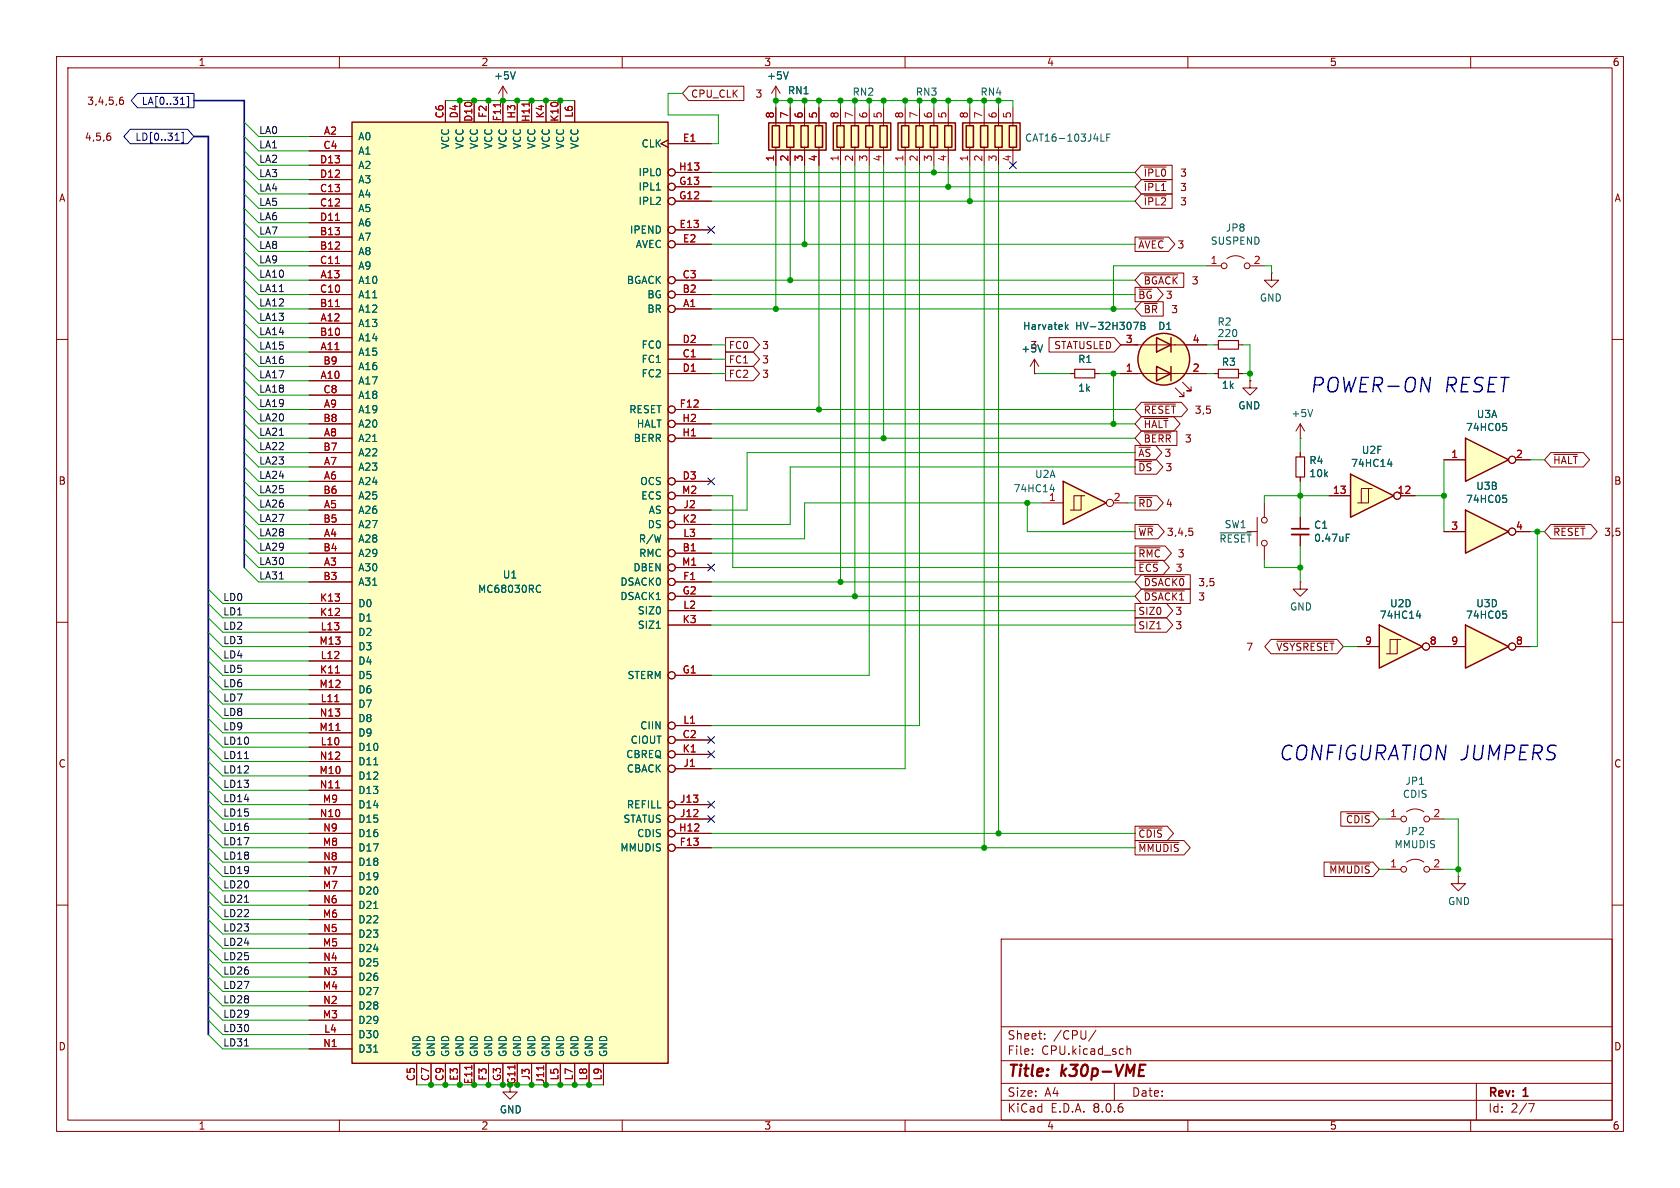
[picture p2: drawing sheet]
<svg xmlns="http://www.w3.org/2000/svg" width="297mm" height="210mm" viewBox="0 0 297 210" stroke-linecap="round" stroke-linejoin="round" font-family="sans-serif">
<g fill="none" stroke="#840000" stroke-width=".18">
<path d="M10 10h277v190h-277zM12 12h273v186h-273zM60 10v2M110 10v2M160 10v2M210 10v2M260 10v2M10 60h2M285 60h2M10 110h2M285 110h2M10 160h2"/>
<path d="M285 160h2M177 166h108v32h-108zM60 198v2M110 198v2M160 198v2M177 194.5h108M177 191.5h108M177 187.5h108M177 181.5h108M182.5 186.3v.1M182.5 185.5v.1M184.7 183.6v.1"/>
<path d="M184.7 182.8v.1M193.7 182.1l-1.2 2M197 191.5v3M199.2 184.9v1.5M199.2 185.5l.3-.1 .3 .1 .1 .9M210 198v2M260 198v2M261 191.5v6.5M270.2 195.1h1l-.6 1.5"/>
</g>
<path d="M201.3 190.2h1M201.6 188.2h.9" fill="none" stroke="#840000" stroke-width=".4"/>
<path d="M259.1 110.5l7.6 3.8-7.6 3.8z" fill="#ffffc2"/>
<path d="M259.1 110.5l7.6 3.8-7.6 3.8z" fill="none" stroke="#840000" stroke-width=".25"/>
<g fill="none" stroke="#840000" stroke-width=".18">
<path d="M255.3 114.3h3.8M268 114.3h2.5"/>
<circle cx="267.3" cy="114.3" r=".63"/>
</g>
<path d="M265.7 108h.6M265.8 108.5h.3l.3 .2-.1 .5-.5 .1" fill="none" stroke="#006464" stroke-width=".18"/>
<path d="M259.1 77.5l7.6 3.8-7.6 3.8z" fill="#ffffc2"/>
<g fill="none" stroke="#840000" stroke-width=".25">
<path d="M204.5 59.7l2.5 1.3-2.5 1.2zM207 59.7v2.5M204.5 64.8l2.5 1.2-2.5 1.3zM207 64.8v2.5M259.1 77.5l7.6 3.8-7.6 3.8z"/>
<circle cx="205.7" cy="63.5" r="4.6"/>
</g>
<g fill="none" stroke="#840000" stroke-width=".18">
<path d="M189.2 66h.8M193.5 66h.8M198.1 66h15.3M198.1 61h15.3M207.8 68.6l1.5 1.5h-.8h.8v-.8M209 67.6l1.6 1.5h-.8h.8v-.8M229.9 77.5h.1M229.9 74.9l-.8 1.3M229.9 74.9v2.6M229.9 74.9l.7 1.3M229.9 80v.8M229.9 84.3v.8"/>
<path d="M255.3 81.3h3.8M268 81.3h2.5M257.8 154.9v1.3h1.3l-1.3 1.3-1.3-1.3h1.3M257.8 154.9h.1"/>
<circle cx="267.3" cy="81.3" r=".63"/>
</g>
<path d="M188.5 57.8l.3 .4M188.8 57.4l-.4 .5M200.4 57h.8l-.5 1.2M201.7 57h.4l.3 .2-.3 .4 .3 .1v.3l-.2 .2h-.5zM201.7 57.6h.4M232.1 72.4l-.5 1.3M265.7 74.8h.6M265.8 75.3h.3l.3 .3-.1 .4-.5 .1" fill="none" stroke="#006464" stroke-width=".18"/>
<path d="M190 65.3h3.5v1.5h-3.5zM229.1 80.8h1.5v3.5h-1.5z" fill="none" stroke="#840000" stroke-width=".2"/>
<circle cx="205.7" cy="63.5" r="4.6" fill="#ffffc2" stroke="#ffffc2" stroke-width=".18"/>
<path d="M259.1 90.2l7.6 3.8-7.6 3.8z" fill="#ffffc2"/>
<path d="M259.1 90.2l7.6 3.8-7.6 3.8z" fill="none" stroke="#840000" stroke-width=".25"/>
<g fill="none" stroke="#840000" stroke-width=".18">
<path d="M255.3 94h3.8M268 94h2.5"/>
<circle cx="267.3" cy="94" r=".63"/>
</g>
<path d="M265.7 87.5h.6M265.8 88h.3l.3 .3-.1 .4-.5 .1" fill="none" stroke="#006464" stroke-width=".18"/>
<path d="M243.8 110.5l7.7 3.8-7.7 3.8z" fill="#ffffc2"/>
<path d="M243.8 110.5l7.7 3.8-7.7 3.8z" fill="none" stroke="#840000" stroke-width=".25"/>
<g fill="none" stroke="#840000" stroke-width=".18">
<path d="M213.4 47h2.5M216.9 45.7a2.54 2.54 0 0 1 3.1 0M221 47h2.5M240 114.3h3.8M247 113h-1.3v2.6M247.6 113h-.6v2.6h-1.9M252.7 114.3h2.6"/>
<circle cx="216.4" cy="47" r=".51"/>
<circle cx="220.5" cy="47" r=".51"/>
<circle cx="252.1" cy="114.3" r=".63"/>
</g>
<path d="M250.4 108.9h.8M251 108.4v.9" fill="none" stroke="#006464" stroke-width=".18"/>
<path d="M170.2 21.7h10.1v4.8h-10.1z" fill="#ffffc2"/>
<path d="M170.2 21.7h10.1v4.8h-10.1zM170.8 22.2h1.3v3.8h-1.3zM173.4 22.2h1.2v3.8h-1.2zM175.9 22.2h1.3v3.8h-1.3zM178.4 22.2h1.3v3.8h-1.3z" fill="none" stroke="#840000" stroke-width=".25"/>
<path d="M171.4 19.1v3.1M174 19.1v3.1M176.5 19.1v3.1M179.1 19.1v3.1M171.4 26v3.2M174 26v3.2M176.5 26v3.2M179.1 26v3.2" fill="none" stroke="#840000" stroke-width=".18"/>
<path d="M194.6 25h.6M195.7 24.3h.4M196.3 23.7h-.6v1.3" fill="none" stroke="#006464" stroke-width=".18"/>
<path d="M158.7 21.7h10.2v4.8h-10.2z" fill="#ffffc2"/>
<path d="M158.7 21.7h10.2v4.8h-10.2zM159.4 22.2h1.3v3.8h-1.3zM161.9 22.2h1.3v3.8h-1.3zM164.5 22.2h1.2v3.8h-1.2zM167 22.2h1.3v3.8h-1.3z" fill="none" stroke="#840000" stroke-width=".25"/>
<path d="M160 19.1v3.1M162.6 19.1v3.1M165.1 19.1v3.1M167.6 19.1v3.1M160 26v3.2M162.6 26v3.2M165.1 26v3.2M167.6 26v3.2" fill="none" stroke="#840000" stroke-width=".18"/>
<path d="M147.3 21.7h10.2v4.8h-10.2z" fill="#ffffc2"/>
<path d="M147.3 21.7h10.2v4.8h-10.2zM148 22.2h1.2v3.8h-1.2zM150.5 22.2h1.3v3.8h-1.3zM153 22.2h1.3v3.8h-1.3zM155.6 22.2h1.2v3.8h-1.2z" fill="none" stroke="#840000" stroke-width=".25"/>
<path d="M148.6 19.1v3.1M151.1 19.1v3.1M153.7 19.1v3.1M156.2 19.1v3.1M148.6 26v3.2M151.1 26v3.2M153.7 26v3.2M156.2 26v3.2" fill="none" stroke="#840000" stroke-width=".18"/>
<path d="M135.9 21.7h10.1v4.8h-10.1z" fill="#ffffc2"/>
<path d="M135.9 21.7h10.1v4.8h-10.1zM136.5 22.2h1.3v3.8h-1.3zM139.1 22.2h1.2v3.8h-1.2zM141.6 22.2h1.3v3.8h-1.3zM144.1 22.2h1.3v3.8h-1.3z" fill="none" stroke="#840000" stroke-width=".25"/>
<path d="M137.2 19.1v3.1M139.7 19.1v3.1M142.2 19.1v3.1M144.8 19.1v3.1M137.2 26v3.2M139.7 26v3.2M142.2 26v3.2M144.8 26v3.2" fill="none" stroke="#840000" stroke-width=".18"/>
<path d="M188 85.1l7.6 3.8-7.6 3.8z" fill="#ffffc2"/>
<path d="M188 85.1l7.6 3.8-7.6 3.8z" fill="none" stroke="#840000" stroke-width=".25"/>
<g fill="none" stroke="#840000" stroke-width=".18">
<path d="M137.2 17.8h.1M137.2 15.2l-.8 1.3M137.2 15.2v2.6M137.2 15.2l.7 1.3M182.9 66h.1M182.9 63.5l.7 1.3M182.9 63.5v2.5M182.9 63.5l-.8 1.3M214.6 61h.8M214.6 66h.8M218.9 61h.8M218.9 66h.8"/>
<path d="M221 67.3v1.3h-1.3l1.3 1.3 1.2-1.3h-1.2M221 67.3h.1M184.1 88.9h3.9M191.1 87.6h-1.2v2.6M191.8 87.6h-.7v2.6h-1.9M196.8 88.9h2.6"/>
<circle cx="196.2" cy="88.9" r=".63"/>
</g>
<path d="M139.4 12.7l-.5 1.3M184.3 61l-.4 1.2M185.7 86.5h.7M186.3 86.1v.8" fill="none" stroke="#006464" stroke-width=".18"/>
<path d="M215.4 60.2h3.5v1.5h-3.5zM215.4 65.3h3.5v1.5h-3.5z" fill="none" stroke="#840000" stroke-width=".2"/>
<path d="M238.8 83.8l7.6 3.8-7.6 3.8z" fill="#ffffc2"/>
<path d="M238.8 83.8l7.6 3.8-7.6 3.8z" fill="none" stroke="#840000" stroke-width=".25"/>
<g fill="none" stroke="#840000" stroke-width=".18">
<path d="M234.9 87.6h3.9M241.9 86.4h-1.2v2.5M242.6 86.4h-.7v2.5h-1.9M247.6 87.6h2.6"/>
<circle cx="247" cy="87.6" r=".63"/>
</g>
<path d="M245.3 82h.8M245.9 81.6v.9" fill="none" stroke="#006464" stroke-width=".18"/>
<path d="M62.2 21.6h55.9v166.4h-55.9z" fill="#ffffc2"/>
<path d="M62.2 21.6h55.9v166.4h-55.9z" fill="none" stroke="#840000" stroke-width=".25"/>
<g fill="none" stroke="#840000" stroke-width=".18">
<path d="M21.2 17.7h.4l.2 .2-.1 .5h-.5M21.7 17.2h-.3l-.2 .3M78.7 17.8v3.8M81.3 17.8v3.8M83.8 17.8v3.8M86.4 17.8v3.8M88.9 17.8h.1M88.9 15.2v6.4M88.9 15.2l-.8 1.3M88.9 15.2l.8 1.3M91.4 17.8v3.8M94 17.8v3.8"/>
<path d="M96.5 17.8v3.8M99.1 17.8v3.8M101.6 17.8v3.8M121.8 15.2h9.7v2.6h-9.7l-1.2-1.3zM137.2 17.8h.1M137.2 19.1v2.5M139.7 19.1v2.5M142.2 19.1v2.5M144.8 19.1v2.5M19.2 23.5h.3M19.4 24l.2 .3v.3l-.2 .2M54.6 24.1h7.6"/>
<path d="M54.6 36.8h7.6M54.6 34.3h7.6M54.6 26.7h7.6M54.6 39.4h7.6M54.6 31.8h7.6M54.6 29.2h7.6M118.1 24.8l-1.3 .6 1.3 .6M118.1 25.4h7.6M119.4 35.6h6.3M119.4 33h6.3M119.4 30.5h6.3M137.2 26.7v2.5"/>
<path d="M139.7 26.7v2.5M142.2 26.7v2.5M144.8 26.7v2.5M201.8 31.7h5.4v2.6h-5.4l-1.1-1.3zM201.8 34.3h5.4v2.5h-5.4l-1.1-1.2zM201.8 29.2h5.4v2.6h-5.4l-1.1-1.3zM202.3 32.1h3.9M202.3 34.6h3.9M202.3 29.5h3.9M54.6 54.6h7.6M54.6 57.2h7.6M54.6 49.5h7.6"/>
<path d="M54.6 59.7h7.6M54.6 44.5h7.6M54.6 41.9h7.6M54.6 52.1h7.6M54.6 47h7.6M119.4 54.6h6.3M119.4 49.5h6.3M119.4 52.1h6.3M119.4 40.6h6.3M119.4 43.2h6.3M128.3 59.7h4.9l1.1 1.3-1.1 1.2h-4.9zM185.5 59.7h11.5l1.1 1.3-1.1 1.2h-11.5z"/>
<path d="M200.7 50.8h3.8l1.1 1.3-1.1 1.2h-3.8zM200.7 41.9h5.9l1.1 1.3-1.1 1.3h-5.9zM201.4 42.2h4.3M201.8 53.3h3.8v2.6h-3.8l-1.1-1.3zM201.8 48.3h7.5v2.5h-7.5l-1.1-1.3zM202.3 48.6h5.9M224.8 48.3v1.2h-1.3l1.3 1.3 1.3-1.3h-1.3M224.8 48.3h.1M54.6 67.3h7.6M54.6 62.2h7.6M54.6 77.5h7.6M54.6 72.4h7.6"/>
<path d="M54.6 74.9h7.6M54.6 64.8h7.6M54.6 69.9h7.6M118.1 63.5h7.6M118.1 66h7.6M118.1 61h7.6M119.4 77.5h6.3M119.4 72.4h6.3M119.4 74.9h6.3M128.3 62.2h4.9l1.1 1.3-1.1 1.3h-4.9zM128.3 64.8h4.9l1.1 1.2-1.1 1.3h-4.9zM182.9 66h.1"/>
<path d="M189.2 66h.8M193.5 66h.8M198.1 66h3.1M198.1 61h3.1M200.7 78.7h3.6l1.1 1.3-1.1 1.3h-3.6zM201.8 76.2h6.3v2.5h-6.3l-1.1-1.2zM201.8 73.7h5.7l1.1 1.2-1.1 1.3h-5.7l-1.1-1.3zM201.8 71.1h7.1l1.1 1.3-1.1 1.3h-7.1l-1.1-1.3zM202.3 76.5h4.7M202.3 74h4.2M202.3 71.4h5.5M209.5 66h3.9"/>
<path d="M209.5 61h3.9M214.6 66h.8M218.9 66h.8M221 67.3h.1M54.6 95.3h7.6M54.6 90.2h7.6M54.6 85.1h7.6M54.6 82.6h7.6M54.6 97.8h7.6M54.6 92.7h7.6M54.6 87.6h7.6M54.6 80h7.6"/>
<path d="M118.1 95.3h7.6M119.4 90.2h6.3M119.4 85.1h6.3M119.4 97.8h6.3M119.4 92.7h6.3M119.4 87.6h6.3M200.7 96.5h5.3l1.1 1.3-1.1 1.3h-5.3zM200.7 99.1h4.9l1.1 1.2-1.1 1.3h-4.9zM200.7 92.7h4l1.1 1.3-1.1 1.3h-4zM200.7 87.6h3.8l1.1 1.3-1.1 1.3h-3.8zM200.7 81.3h3.8l1.1 1.3-1.1 1.2h-3.8zM201.4 93h2.4"/>
<path d="M201.4 96.8h3.7M201.4 99.4h3.3M201.4 87.9h2.2M210.2 93.4h.6M210.6 93.9l.3 .2v.3l-.3 .3M220.5 94h1.7M222.2 91.4v5.1M223.5 88.9v2.5M223.5 96.5v2.6M229.9 80v.8M229.9 84.3v.8M229.9 91.4v2.1"/>
<path d="M229.9 94.5v2M234.9 87.6h3.9M247.6 87.6h2.6M255.3 94h3.8M255.3 81.3h3.8M268 94h2.5M268 81.3h2.5M274.2 92.7h7l1.2 1.3-1.2 1.3h-7l-1.2-1.3zM274.2 80h5.7l1.1 1.3-1.1 1.3h-5.7l-1.2-1.3zM274.7 93h5.5M274.7 80.3h4.2M54.6 100.3h7.6"/>
<path d="M54.6 102.9h7.6M54.6 119.4h7.6M54.6 109.2h7.6M54.6 106.7h7.6M54.6 116.8h7.6M54.6 111.8h7.6M54.6 114.3h7.6M118.1 110.5h7.6M118.1 108h7.6M119.4 100.3h6.3M119.4 102.9h6.3M119.4 119.4h6.3"/>
<path d="M119.4 105.4h6.3M200.7 109.2h5.5l1.1 1.3-1.1 1.3h-5.5zM200.7 106.7h5.5l1.1 1.3-1.1 1.2h-5.5zM201.8 101.6h8.6v2.5h-8.6l-1.1-1.2zM201.8 104.1h8.6v2.6h-8.6l-1.1-1.3zM202.3 101.9h7.1M202.3 104.5h7.1M204.5 111.2h.7M224.7 113h11.7l1.1 1.3-1.1 1.3h-11.7l-1.1-1.3zM225.7 113.3h10.1M229.9 102.9v1.2h1.2l-1.2 1.3-1.3-1.3h1.3M229.9 102.9h.1"/>
<path d="M240 114.3h3.8M252.7 114.3h6.4M268 114.3h2.5M54.6 132.1h7.6M54.6 124.5h7.6M54.6 137.2h7.6M54.6 129.5h7.6M54.6 121.9h7.6M54.6 139.7h7.6M54.6 134.6h7.6M54.6 127h7.6M119.4 130.8h6.3"/>
<path d="M119.4 135.9h6.3M119.4 133.4h6.3M119.4 128.3h6.3M54.6 149.9h7.6M54.6 147.3h7.6M54.6 144.8h7.6M54.6 142.2h7.6M54.6 157.5h7.6M54.6 154.9h7.6M54.6 152.4h7.6M119.4 149.9h6.3M119.4 147.3h6.3"/>
<path d="M119.4 144.8h6.3M119.4 142.2h6.3M200.7 146h5.6l1.2 1.3-1.2 1.3h-5.6zM200.7 148.6h8.6l1.1 1.3-1.1 1.2h-8.6zM201.4 146.4h4.1M201.4 148.9h7M234.1 152.4h8.6l1.1 1.3-1.1 1.2h-8.6zM235.1 152.7h7.1M237 143.5h5.7l1.1 1.3-1.1 1.3h-5.7zM238.1 143.8h4.1M245.1 144.8h2.5M245.1 153.7h2.5"/>
<path d="M248.7 143.5a2.54 2.54 0 0 1 3 0M248.7 152.4a2.54 2.54 0 0 1 3 0M252.7 144.8h2.6M252.7 153.7h2.6M54.6 175.3h7.6M54.6 167.6h7.6M54.6 162.6h7.6M54.6 177.8h7.6M54.6 172.7h7.6M54.6 170.2h7.6M54.6 165.1h7.6M54.6 160h7.6"/>
<path d="M54.6 182.9h7.6M54.6 180.3h7.6M54.6 185.4h7.6M73.7 188v3.8M76.2 188v3.8M78.7 188v3.8M81.3 188v3.8M83.8 188v3.8M86.4 188v3.8M88.9 188v3.8M90.2 191.8v1.2h1.2l-1.2 1.3-1.3-1.3h1.3M91.4 188v3.8"/>
<path d="M94 188v3.8M96.5 188v3.8M99.1 188v3.8M101.6 188v3.8M104.1 188v3.8M106.7 188v3.8"/>
<circle cx="118.7" cy="35.6" r=".63"/>
<circle cx="118.7" cy="33" r=".63"/>
<circle cx="118.7" cy="30.5" r=".63"/>
<circle cx="118.7" cy="40.6" r=".63"/>
<circle cx="118.7" cy="54.6" r=".63"/>
<circle cx="118.7" cy="43.2" r=".63"/>
<circle cx="118.7" cy="49.5" r=".63"/>
<circle cx="118.7" cy="52.1" r=".63"/>
<circle cx="118.7" cy="72.4" r=".63"/>
<circle cx="118.7" cy="74.9" r=".63"/>
<circle cx="118.7" cy="77.5" r=".63"/>
<circle cx="118.7" cy="90.2" r=".63"/>
<circle cx="118.7" cy="92.7" r=".63"/>
<circle cx="118.7" cy="87.6" r=".63"/>
<circle cx="118.7" cy="85.1" r=".63"/>
<circle cx="118.7" cy="97.8" r=".63"/>
<circle cx="223.5" cy="91.9" r=".51"/>
<circle cx="247" cy="87.6" r=".63"/>
<circle cx="267.3" cy="94" r=".63"/>
<circle cx="267.3" cy="81.3" r=".63"/>
<circle cx="118.7" cy="100.3" r=".63"/>
<circle cx="118.7" cy="119.4" r=".63"/>
<circle cx="118.7" cy="102.9" r=".63"/>
<circle cx="118.7" cy="105.4" r=".63"/>
<circle cx="252.1" cy="114.3" r=".63"/>
<circle cx="267.3" cy="114.3" r=".63"/>
<circle cx="118.7" cy="130.8" r=".63"/>
<circle cx="118.7" cy="135.9" r=".63"/>
<circle cx="118.7" cy="128.3" r=".63"/>
<circle cx="118.7" cy="133.3" r=".63"/>
<circle cx="118.7" cy="144.8" r=".63"/>
<circle cx="118.7" cy="147.3" r=".63"/>
<circle cx="118.7" cy="142.2" r=".63"/>
<circle cx="118.7" cy="149.9" r=".63"/>
<circle cx="248.2" cy="153.7" r=".51"/>
<circle cx="248.2" cy="144.8" r=".51"/>
<circle cx="252.2" cy="153.7" r=".51"/>
<circle cx="252.2" cy="144.8" r=".51"/>
</g>
<path d="M88.5 18.2v.7M93.6 18.1v.7M59.3 39h.7M59.3 54.2h.7M59.3 46.6h.7M59.3 119h.7M59.2 124h.7M59.3 139.3h.8M59.4 129.1h.7M83.4 188.3v.7M96.1 188.4v.7" fill="none" stroke="#a90000" stroke-width=".18"/>
<g fill="none" stroke="#006464" stroke-width=".18">
<path d="M91.1 12.7l-.4 1.3M139.4 12.7l-.5 1.3M116 33.6h.8M188.5 57.8l.3 .4M188.8 57.4l-.4 .5M200.4 57h.8l-.5 1.2M201.7 57h.4l.3 .2-.3 .4 .3 .1v.3l-.2 .2h-.5zM201.7 57.6h.4M184.3 61l-.4 1.2M265.7 74.8h.6M265.8 75.3h.3l.3 .3-.1 .4-.5 .1M215.7 94.2h5.5"/>
<path d="M238 95h.4M238 94.4h.6M245.3 82h.8M245.9 81.6v.9M265.7 87.5h.6M265.8 88h.3l.3 .3-.1 .4-.5 .1M95 103.5l.3-.1 .3 .2M95.6 104.6l-.3 .1h-.3M116 111.1h.8M250.4 108.9h.8M251 108.4v.9M265.7 108h.6"/>
<path d="M265.8 108.5h.3l.3 .2-.1 .5-.5 .1M66.1 135.2h.7M66.1 160.6h.7M66.1 186h.7"/>
</g>
<path d="M228.3 94.5h3.1" fill="none" stroke="#840000" stroke-width=".33"/>
<path d="M228.3 93.5h3.1" fill="none" stroke="#840000" stroke-width=".3"/>
<g fill="none" stroke="#000084" stroke-width=".18">
<path d="M24.3 16.5h10v2.6h-10l-1.1-1.3zM31.9 18.5h.7M33 17.1h.4v1.8h-.4M23 22.9h10.2l1.1 1.2-1.1 1.3h-10.2l-1.1-1.3zM30.9 24.8h.8M32.1 23.4h.3v1.8h-.3M178.5 28.6l1.2 1.2M179.7 28.6l-1.2 1.2M125.1 40l1.2 1.2M126.3 40l-1.2 1.2M125.1 84.5l1.2 1.2M125.1 99.7l1.2 1.2"/>
<path d="M126.3 84.5l-1.2 1.2M126.3 99.7l-1.2 1.2M125.1 130.2l1.2 1.2M125.1 132.7l1.2 1.3M126.3 130.2l-1.2 1.2M126.3 132.7l-1.2 1.3M125.1 144.2l1.2 1.2M125.1 141.6l1.2 1.2M126.3 144.2l-1.2 1.2M126.3 141.6l-1.2 1.2"/>
</g>
<path d="M43.2 134.1h.7M43.2 159.5h.7M43.2 184.9h.7" fill="none" stroke="#0f0f0f" stroke-width=".18"/>
<path d="M34.3 17.8h8.9v82.5M34.3 24.1h2.5v158.8" fill="none" stroke="#000084" stroke-width=".3"/>
<g fill="none" stroke="#009600" stroke-width=".18">
<path d="M78.7 17.8h22.9M120.6 16.5h-2.5v3.8h8.9v5.1h-1.3M137.2 19.1v-1.3h41.9v1.3M139.7 17.8v1.3M142.2 17.8v1.3M144.8 17.8v1.3M148.6 17.8v1.3M151.1 17.8v1.3M153.7 17.8v1.3M156.2 17.8v1.3M160 17.8v1.3M162.6 17.8v1.3"/>
<path d="M165.1 17.8v1.3M167.6 17.8v1.3M171.4 17.8v1.3M174 17.8v1.3M176.5 17.8v1.3M43.2 31.8l2.5 2.5h8.9M43.2 21.6l2.5 2.5h8.9M43.2 24.1l2.5 2.6h8.9M43.2 26.7l2.5 2.5h8.9M43.2 36.8l2.5 2.6h8.9M43.2 29.2l2.5 2.6h8.9M43.2 34.3l2.5 2.5h8.9"/>
<path d="M43.2 39.4l2.5 2.5h8.9M125.7 33h75M125.7 30.5h75M125.7 35.6h75M137.2 29.2v25.4M139.7 29.2v20.3M142.2 29.2v14M144.8 29.2v43.2M148.6 29.2v73.7M151.1 29.2v76.2M153.7 29.2v90.2h-28M156.2 29.2v48.3"/>
<path d="M160 29.2v106.7h-34.3M162.6 29.2v99.1h-36.9M165.1 29.2v1.3M167.6 29.2v3.8M171.4 29.2v6.4M174 29.2v120.7M176.5 29.2v118.1M43.2 47l2.5 2.5h8.9M43.2 52.1l2.5 2.5h8.9M43.2 44.5l2.5 2.5h8.9M43.2 41.9l2.5 2.6h8.9M43.2 49.5l2.5 2.6h8.9"/>
<path d="M43.2 57.2l2.5 2.5h8.9M43.2 54.6l2.5 2.6h8.9M43.2 59.7l2.5 2.5h8.9M125.7 43.2h75M125.7 49.5h75M125.7 54.6h75M125.7 52.1h75M213.4 47h-16.6v7.6M223.5 47h1.3v1.3M43.2 77.5l2.5 2.5h8.9M43.2 74.9l2.5 2.6h8.9M43.2 72.4l2.5 2.5h8.9"/>
<path d="M43.2 69.9l2.5 2.5h8.9M43.2 67.3l2.5 2.6h8.9M43.2 62.2l2.5 2.6h8.9M43.2 64.8l2.5 2.5h8.9M125.7 77.5h75M125.7 74.9h75M125.7 72.4h75M125.7 66h2.6M125.7 61h2.6M125.7 63.5h2.6M182.9 66h6.3M194.3 66h3.8"/>
<path d="M196.8 66v8.9M213.4 66h1.2M213.4 61h1.2M219.7 61h1.3v6.3M219.7 66h1.3M229.9 77.5v2.5M43.2 97.8l2.5 2.5h8.9M43.2 85.1l2.5 2.5h8.9M43.2 95.3l2.5 2.5h8.9M43.2 82.6l2.5 2.5h8.9M43.2 80l2.5 2.6h8.9M43.2 92.7l2.5 2.6h8.9"/>
<path d="M43.2 87.6l2.5 2.6h8.9M43.2 90.2l2.5 2.5h8.9M125.7 87.6h3.8v12.7h71.2M125.7 97.8h75M181.6 88.9v5.1h19.1M184.1 88.9h-41.9v6.4h-16.5M199.4 88.9h1.3M200.7 80h-68.6v10.2h-6.4M200.7 82.6h-61v10.1h-14M223.5 99.1v1.2h6.4M229.9 85.1v6.3M229.9 96.5v6.4"/>
<path d="M234.9 87.6h-11.4v1.3M250.2 87.6h5.1M255.3 81.3v12.7M270.5 94h2.5M270.5 81.3h2.5M271.8 94v20.3h-1.3M36.8 111.8l2.6 2.5h15.2M36.8 116.8l2.6 2.6h15.2M36.8 119.4l2.6 2.5h15.2M36.8 109.2l2.6 2.6h15.2M36.8 104.1l2.6 2.6h15.2M36.8 114.3l2.6 2.5h15.2"/>
<path d="M36.8 106.7l2.6 2.5h15.2M43.2 100.3l2.5 2.6h8.9M125.7 102.9h75M125.7 105.4h75M125.7 108h75M125.7 110.5h75M237.5 114.3h2.5M36.8 124.5l2.6 2.5h15.2M36.8 121.9l2.6 2.6h15.2M36.8 129.5l2.6 2.6h15.2M36.8 139.7l2.6 2.5h15.2M36.8 137.2l2.6 2.5h15.2"/>
<path d="M36.8 134.6l2.6 2.6h15.2M36.8 127l2.6 2.5h15.2M36.8 132.1l2.6 2.5h15.2M36.8 142.2l2.6 2.6h15.2M36.8 152.4l2.6 2.5h15.2M36.8 144.8l2.6 2.5h15.2M36.8 147.3l2.6 2.6h15.2M36.8 149.9l2.6 2.5h15.2M36.8 154.9l2.6 2.6h15.2M36.8 157.5l2.6 2.5h15.2M125.7 147.3h75M125.7 149.9h75"/>
<path d="M243.8 144.8h1.3M243.8 153.7h1.3M255.3 144.8h2.5v10.1M255.3 153.7h2.5M36.8 177.8l2.6 2.5h15.2M36.8 170.2l2.6 2.5h15.2M36.8 165.1l2.6 2.5h15.2M36.8 175.3l2.6 2.5h15.2M36.8 172.7l2.6 2.6h15.2M36.8 167.6l2.6 2.6h15.2M36.8 162.6l2.6 2.5h15.2M36.8 160l2.6 2.6h15.2"/>
<path d="M36.8 180.3l2.6 2.6h15.2M36.8 182.9l2.6 2.5h15.2M73.7 191.8h16.5M91.4 191.8h15.3"/>
</g>
<g fill="#009600" stroke="#009600" stroke-width=".18">
<circle cx="81.3" cy="17.8" r=".46"/>
<circle cx="86.4" cy="17.8" r=".46"/>
<circle cx="83.8" cy="17.8" r=".46"/>
<circle cx="91.4" cy="17.8" r=".46"/>
<circle cx="88.9" cy="17.8" r=".46"/>
<circle cx="148.6" cy="102.9" r=".46"/>
<circle cx="174" cy="149.9" r=".46"/>
<circle cx="176.5" cy="147.3" r=".46"/>
<circle cx="229.9" cy="87.6" r=".46"/>
<circle cx="221" cy="66" r=".46"/>
<circle cx="196.8" cy="66" r=".46"/>
<circle cx="181.6" cy="88.9" r=".46"/>
<circle cx="196.8" cy="74.9" r=".46"/>
<circle cx="196.8" cy="54.6" r=".46"/>
<circle cx="142.2" cy="43.2" r=".46"/>
<circle cx="151.1" cy="105.4" r=".46"/>
<circle cx="144.8" cy="72.4" r=".46"/>
<circle cx="156.2" cy="77.5" r=".46"/>
<circle cx="167.6" cy="33" r=".46"/>
<circle cx="171.4" cy="35.6" r=".46"/>
<circle cx="165.1" cy="30.5" r=".46"/>
<circle cx="171.4" cy="17.8" r=".46"/>
<circle cx="174" cy="17.8" r=".46"/>
<circle cx="162.6" cy="17.8" r=".46"/>
<circle cx="165.1" cy="17.8" r=".46"/>
<circle cx="167.6" cy="17.8" r=".46"/>
<circle cx="176.5" cy="17.8" r=".46"/>
<circle cx="271.8" cy="94" r=".46"/>
<circle cx="255.3" cy="87.6" r=".46"/>
<circle cx="257.8" cy="153.7" r=".46"/>
<circle cx="229.9" cy="100.3" r=".46"/>
<circle cx="160" cy="17.8" r=".46"/>
<circle cx="156.2" cy="17.8" r=".46"/>
<circle cx="144.8" cy="17.8" r=".46"/>
<circle cx="151.1" cy="17.8" r=".46"/>
<circle cx="148.6" cy="17.8" r=".46"/>
<circle cx="139.7" cy="17.8" r=".46"/>
<circle cx="153.7" cy="17.8" r=".46"/>
<circle cx="88.9" cy="191.8" r=".46"/>
<circle cx="83.8" cy="191.8" r=".46"/>
<circle cx="86.4" cy="191.8" r=".46"/>
<circle cx="81.3" cy="191.8" r=".46"/>
<circle cx="104.1" cy="191.8" r=".46"/>
<circle cx="99.1" cy="191.8" r=".46"/>
<circle cx="96.5" cy="191.8" r=".46"/>
<circle cx="101.6" cy="191.8" r=".46"/>
<circle cx="76.2" cy="191.8" r=".46"/>
<circle cx="78.7" cy="191.8" r=".46"/>
<circle cx="91.4" cy="191.8" r=".46"/>
<circle cx="94" cy="191.8" r=".46"/>
<circle cx="137.2" cy="54.6" r=".46"/>
<circle cx="139.7" cy="49.5" r=".46"/>
<circle cx="137.2" cy="17.8" r=".46"/>
<circle cx="142.2" cy="17.8" r=".46"/>
<circle cx="96.5" cy="17.8" r=".46"/>
<circle cx="94" cy="17.8" r=".46"/>
<circle cx="99.1" cy="17.8" r=".46"/>
</g>
<g font-size="3.6" fill="#0000c2">
<text x="231.5" y="69.6">POWER-ON</text>
<text x="255.3" y="69.6">RESET</text>
<text x="225.9" y="134.6">CONFIGURATION JUMPERS</text>
</g>
<g font-size="2.8" fill="#840000">
<text x="178" y="190.9">Title:</text>
<text x="187.7" y="190.9">k30p-VME</text>
</g>
<g font-size="2.1" fill="#840000">
<text x="178" y="184">Sheet:</text>
<text x="186.2" y="184">/CPU/</text>
<text x="178" y="186.7">File:</text>
<text x="184.1" y="186.7">CPU.kicad_sch</text>
<text x="178" y="196.9">KiCad</text>
<text x="178" y="194.1">Size:</text>
<text x="184.7" y="194.1">A4</text>
<text x="185.7" y="196.9">E.D.A.</text>
<text x="193.3" y="196.9">8.0.6</text>
<text x="200" y="194.1">Date:</text>
<text x="263" y="194.3">Rev:</text>
<text x="263" y="196.9">Id:</text>
<text x="267.1" y="196.9">2/7</text>
<text x="269.4" y="194.3">1</text>
</g>
<g font-size="1.8" fill="#840000">
<text x="35" y="11.9">1</text>
<text x="85" y="11.9">2</text>
<text x="135" y="11.9">3</text>
<text x="185" y="11.9">4</text>
<text x="235" y="11.9">5</text>
<text x="285" y="11.9">6</text>
<text x="122.1" y="17.5">CPU_CLK</text>
<text x="133.5" y="17.5">3</text>
<text x="15.3" y="18.7">3,4,5,6</text>
<text x="14.9" y="25.1">4,5,6</text>
<text x="10.3" y="35.9">A</text>
<text x="202.1" y="34">~{IPL1} 3</text>
<text x="202.1" y="31.4">~{IPL0} 3</text>
<text x="285.3" y="35.9">A</text>
<text x="202.1" y="36.5">~{IPL2} 3</text>
<text x="201.1" y="44.1">~{AVEC}3</text>
<text x="201.1" y="53">~{BG}3</text>
<text x="202.1" y="50.5">~{BGACK}3</text>
<text x="202.1" y="55.6">~{BR}3</text>
<text x="128.7" y="61.9">FC0</text>
<text x="128.7" y="64.5">FC1</text>
<text x="134.6" y="61.9">3</text>
<text x="134.6" y="64.5">3</text>
<text x="186.3" y="61.9">STATUSLED</text>
<text x="128.7" y="67">FC2</text>
<text x="134.6" y="67">3</text>
<text x="202.1" y="75.9">~{HALT}</text>
<text x="202.1" y="73.3">~{RESET} 3,5</text>
<text x="201.1" y="83.5">~{DS}3</text>
<text x="201.1" y="81">~{AS}3</text>
<text x="202.1" y="78.4">~{BERR}3</text>
<text x="274.5" y="82.2">~{HALT}</text>
<text x="10.3" y="85.9">B</text>
<text x="201.1" y="89.9">~{RD}4</text>
<text x="285.3" y="85.9">B</text>
<text x="201.1" y="94.9">~{WR}3,4,5</text>
<text x="274.5" y="94.9">~{RESET} 3,5</text>
<text x="201.1" y="98.7">~{RMC} 3</text>
<text x="201.1" y="101.3">~{ECS} 3</text>
<text x="202.1" y="103.8">~{DSACK0} 3,5</text>
<text x="202.1" y="106.4">~{DSACK1} 3</text>
<text x="201.1" y="111.4">SIZ1</text>
<text x="201.1" y="108.9">SIZ0</text>
<text x="207.7" y="111.4">3</text>
<text x="207.7" y="108.9">3</text>
<text x="220.2" y="115.3">7</text>
<text x="225.5" y="115.3">~{VSYSRESET}</text>
<text x="10.3" y="135.9">C</text>
<text x="285.3" y="135.9">C</text>
<text x="201.1" y="148.3">~{CDIS}</text>
<text x="237.9" y="145.7">~{CDIS}</text>
<text x="201.1" y="150.8">~{MMUDIS}</text>
<text x="234.9" y="154.6">~{MMUDIS}</text>
<text x="10.3" y="185.9">D</text>
<text x="285.3" y="185.9">D</text>
<text x="35" y="199.9">1</text>
<text x="85" y="199.9">2</text>
<text x="135" y="199.9">3</text>
<text x="185" y="199.9">4</text>
<text x="235" y="199.9">5</text>
<text x="285" y="199.9">6</text>
</g>
<g font-size="1.8" fill="#006464">
<text x="87.2" y="14.2">+5V</text>
<text x="135.5" y="14.2">+5V</text>
<text x="139.2" y="16.9">RN1</text>
<text x="150.6" y="17.1">RN2</text>
<text x="161.8" y="17.1">RN3</text>
<text x="173.2" y="17.1">RN4</text>
<text x="63.2" y="25">A0</text>
<text x="63.2" y="27.5">A1</text>
<text x="79.6" y="26.4" transform="rotate(-90 79.6 26.4)">VCC</text>
<text x="82.1" y="26.4" transform="rotate(-90 82.1 26.4)">VCC</text>
<text x="84.7" y="26.4" transform="rotate(-90 84.7 26.4)">VCC</text>
<text x="87.2" y="26.4" transform="rotate(-90 87.2 26.4)">VCC</text>
<text x="89.8" y="26.4" transform="rotate(-90 89.8 26.4)">VCC</text>
<text x="92.3" y="26.4" transform="rotate(-90 92.3 26.4)">VCC</text>
<text x="94.8" y="26.4" transform="rotate(-90 94.8 26.4)">VCC</text>
<text x="97.4" y="26.4" transform="rotate(-90 97.4 26.4)">VCC</text>
<text x="99.9" y="26.4" transform="rotate(-90 99.9 26.4)">VCC</text>
<text x="102.5" y="26.4" transform="rotate(-90 102.5 26.4)">VCC</text>
<text x="113.3" y="26.3">CLK</text>
<text x="181.1" y="25.2">CAT16-103J4LF</text>
<text x="63.2" y="35.2">A4</text>
<text x="63.2" y="32.6">A3</text>
<text x="63.2" y="30.1">A2</text>
<text x="112.8" y="33.9">IPL1</text>
<text x="112.8" y="31.3">IPL0</text>
<text x="63.2" y="37.7">A5</text>
<text x="63.2" y="40.2">A6</text>
<text x="111.3" y="41.5">IPEND</text>
<text x="112.8" y="36.4">IPL2</text>
<text x="216.6" y="41.1">JP8</text>
<text x="63.2" y="45.3">A8</text>
<text x="63.2" y="42.8">A7</text>
<text x="63.2" y="47.9">A9</text>
<text x="112.3" y="44">AVEC</text>
<text x="214" y="43.5">SUSPEND</text>
<text x="63.2" y="50.4">A10</text>
<text x="63.2" y="52.9">A11</text>
<text x="110.7" y="50.4">BGACK</text>
<text x="114.4" y="52.9">BG</text>
<text x="222.6" y="53.5">GND</text>
<text x="63.2" y="58">A13</text>
<text x="63.2" y="55.5">A12</text>
<text x="114.4" y="55.5">BR</text>
<text x="180.8" y="58.5">Harvatek</text>
<text x="190.1" y="58.5">HV-32H307B</text>
<text x="204.7" y="58.5">D1</text>
<text x="215.1" y="57.8">R2</text>
<text x="215.1" y="59.8">220</text>
<text x="63.2" y="63.1">A15</text>
<text x="63.2" y="60.6">A14</text>
<text x="63.2" y="65.6">A16</text>
<text x="113.3" y="64.4">FC1</text>
<text x="113.3" y="61.8">FC0</text>
<text x="180.5" y="62.5">+5V</text>
<text x="182.1" y="61.9">3</text>
<text x="190.5" y="64.4">R1</text>
<text x="215.9" y="64.9">R3</text>
<text x="63.2" y="68.2">A17</text>
<text x="63.2" y="70.7">A18</text>
<text x="113.3" y="66.9">FC2</text>
<text x="190.5" y="69.4">1k</text>
<text x="215.9" y="68.9">1k</text>
<text x="63.2" y="73.3">A19</text>
<text x="63.2" y="75.8">A20</text>
<text x="111.1" y="73.3">RESET</text>
<text x="112.5" y="75.8">HALT</text>
<text x="218.8" y="72.6">GND</text>
<text x="228.2" y="73.9">+5V</text>
<text x="259.1" y="76.4">74HC05</text>
<text x="261" y="74.1">U3A</text>
<text x="63.2" y="83.4">A23</text>
<text x="63.2" y="78.3">A21</text>
<text x="63.2" y="80.9">A22</text>
<text x="111.9" y="78.3">BERR</text>
<text x="231.4" y="82.2">R4</text>
<text x="238.7" y="82.8">74HC14</text>
<text x="240.7" y="80.4">U2F</text>
<text x="63.2" y="86">A24</text>
<text x="63.2" y="88.5">A25</text>
<text x="113.1" y="86">OCS</text>
<text x="113.3" y="88.5">ECS</text>
<text x="179.1" y="87.2">74HC14</text>
<text x="182.9" y="84.7">U2A</text>
<text x="231.4" y="84.6">10k</text>
<text x="259.1" y="89.1">74HC05</text>
<text x="260.9" y="86.8">U3B</text>
<text x="63.2" y="91">A26</text>
<text x="63.2" y="93.6">A27</text>
<text x="114.4" y="93.6">DS</text>
<text x="114.6" y="91">AS</text>
<text x="216.4" y="93.6">SW1</text>
<text x="232.2" y="93.7">C1</text>
<text x="232.2" y="96">0.47uF</text>
<text x="63.2" y="101.2">A30</text>
<text x="63.2" y="96.1">A28</text>
<text x="63.2" y="98.7">A29</text>
<text x="111.9" y="101.2">DBEN</text>
<text x="112.8" y="96.1">R/W</text>
<text x="112.9" y="98.7">RMC</text>
<text x="215.5" y="96.1">~{RESET}</text>
<text x="63.2" y="103.7">A31</text>
<text x="63.2" y="107.5">D0</text>
<text x="84.4" y="105">MC68030RC</text>
<text x="88.8" y="102.5">U1</text>
<text x="109.6" y="103.7">DSACK0</text>
<text x="109.6" y="106.3">DSACK1</text>
<text x="245.6" y="107.5">U2D</text>
<text x="260.9" y="107.5">U3D</text>
<text x="63.2" y="110.1">D1</text>
<text x="63.2" y="112.6">D2</text>
<text x="112.7" y="111.4">SIZ1</text>
<text x="112.7" y="108.8">SIZ0</text>
<text x="228" y="108.1">GND</text>
<text x="243.8" y="109.6">74HC14</text>
<text x="259.1" y="109.6">74HC05</text>
<text x="63.2" y="117.7">D4</text>
<text x="63.2" y="115.2">D3</text>
<text x="63.2" y="120.2">D5</text>
<text x="63.2" y="125.3">D7</text>
<text x="63.2" y="122.8">D6</text>
<text x="110.8" y="120.2">STERM</text>
<text x="63.2" y="130.4">D9</text>
<text x="63.2" y="127.9">D8</text>
<text x="111.4" y="131.7">CIOUT</text>
<text x="113.1" y="129.1">CIIN</text>
<text x="63.2" y="132.9">D10</text>
<text x="63.2" y="135.5">D11</text>
<text x="110.6" y="134.2">CBREQ</text>
<text x="110.7" y="136.8">CBACK</text>
<text x="63.2" y="138">D12</text>
<text x="63.2" y="143.1">D14</text>
<text x="63.2" y="140.6">D13</text>
<text x="110.7" y="143.1">REFILL</text>
<text x="247.9" y="141.2">CDIS</text>
<text x="248.4" y="138.9">JP1</text>
<text x="63.2" y="145.6">D15</text>
<text x="63.2" y="148.2">D16</text>
<text x="110.1" y="145.6">STATUS</text>
<text x="112.5" y="148.2">CDIS</text>
<text x="248.4" y="147.8">JP2</text>
<text x="63.2" y="150.7">D17</text>
<text x="63.2" y="155.8">D19</text>
<text x="63.2" y="153.3">D18</text>
<text x="109.6" y="150.7">MMUDIS</text>
<text x="246.4" y="150.1">MMUDIS</text>
<text x="63.2" y="158.3">D20</text>
<text x="63.2" y="160.9">D21</text>
<text x="255.9" y="160.2">GND</text>
<text x="63.2" y="163.4">D22</text>
<text x="63.2" y="166">D23</text>
<text x="63.2" y="168.5">D24</text>
<text x="63.2" y="173.6">D26</text>
<text x="63.2" y="171">D25</text>
<text x="63.2" y="176.1">D27</text>
<text x="63.2" y="178.7">D28</text>
<text x="63.2" y="183.7">D30</text>
<text x="63.2" y="181.2">D29</text>
<text x="63.2" y="186.3">D31</text>
<text x="74.5" y="186.9" transform="rotate(-90 74.5 186.9)">GND</text>
<text x="77.1" y="186.9" transform="rotate(-90 77.1 186.9)">GND</text>
<text x="79.6" y="186.9" transform="rotate(-90 79.6 186.9)">GND</text>
<text x="82.1" y="186.9" transform="rotate(-90 82.1 186.9)">GND</text>
<text x="84.7" y="186.9" transform="rotate(-90 84.7 186.9)">GND</text>
<text x="87.2" y="186.9" transform="rotate(-90 87.2 186.9)">GND</text>
<text x="89.8" y="186.9" transform="rotate(-90 89.8 186.9)">GND</text>
<text x="92.3" y="186.9" transform="rotate(-90 92.3 186.9)">GND</text>
<text x="94.8" y="186.9" transform="rotate(-90 94.8 186.9)">GND</text>
<text x="97.4" y="186.9" transform="rotate(-90 97.4 186.9)">GND</text>
<text x="99.9" y="186.9" transform="rotate(-90 99.9 186.9)">GND</text>
<text x="102.5" y="186.9" transform="rotate(-90 102.5 186.9)">GND</text>
<text x="105" y="186.9" transform="rotate(-90 105 186.9)">GND</text>
<text x="107.5" y="186.9" transform="rotate(-90 107.5 186.9)">GND</text>
<text x="88.3" y="197">GND</text>
</g>
<g font-size="1.8" fill="#000084">
<text x="25" y="18.7">LA[0..31]</text>
<text x="23.8" y="25.1">LD[0..31]</text>
</g>
<g font-size="1.8" fill="#0f0f0f">
<text x="45.7" y="23.8">LA0</text>
<text x="45.7" y="28.9">LA2</text>
<text x="45.7" y="26.3">LA1</text>
<text x="45.7" y="31.4">LA3</text>
<text x="45.7" y="33.9">LA4</text>
<text x="45.7" y="39">LA6</text>
<text x="45.7" y="41.6">LA7</text>
<text x="45.7" y="36.5">LA5</text>
<text x="45.7" y="46.6">LA9</text>
<text x="45.7" y="44.1">LA8</text>
<text x="45.7" y="49.2">LA10</text>
<text x="45.7" y="51.7">LA11</text>
<text x="45.7" y="59.3">LA14</text>
<text x="45.7" y="56.8">LA13</text>
<text x="45.7" y="54.3">LA12</text>
<text x="45.7" y="64.4">LA16</text>
<text x="45.7" y="61.9">LA15</text>
<text x="45.7" y="69.5">LA18</text>
<text x="45.7" y="67">LA17</text>
<text x="45.7" y="77.1">LA21</text>
<text x="45.7" y="74.6">LA20</text>
<text x="45.7" y="72">LA19</text>
<text x="45.7" y="82.2">LA23</text>
<text x="45.7" y="79.7">LA22</text>
<text x="45.7" y="84.7">LA24</text>
<text x="45.7" y="87.3">LA25</text>
<text x="45.7" y="89.8">LA26</text>
<text x="45.7" y="92.4">LA27</text>
<text x="45.7" y="94.9">LA28</text>
<text x="45.7" y="97.4">LA29</text>
<text x="45.7" y="100">LA30</text>
<text x="39.4" y="106.3">LD0</text>
<text x="45.7" y="102.5">LA31</text>
<text x="39.4" y="111.4">LD2</text>
<text x="39.4" y="114">LD3</text>
<text x="39.4" y="108.9">LD1</text>
<text x="39.4" y="119">LD5</text>
<text x="39.4" y="116.5">LD4</text>
<text x="39.4" y="121.6">LD6</text>
<text x="39.4" y="124.1">LD7</text>
<text x="39.4" y="131.7">LD10</text>
<text x="39.4" y="129.2">LD9</text>
<text x="39.4" y="126.7">LD8</text>
<text x="39.4" y="136.8">LD12</text>
<text x="39.4" y="134.3">LD11</text>
<text x="39.4" y="139.4">LD13</text>
<text x="39.4" y="141.9">LD14</text>
<text x="39.4" y="147">LD16</text>
<text x="39.4" y="144.4">LD15</text>
<text x="39.4" y="149.5">LD17</text>
<text x="39.4" y="152.1">LD18</text>
<text x="39.4" y="154.6">LD19</text>
<text x="39.4" y="159.7">LD21</text>
<text x="39.4" y="157.1">LD20</text>
<text x="39.4" y="162.2">LD22</text>
<text x="39.4" y="164.8">LD23</text>
<text x="39.4" y="167.3">LD24</text>
<text x="39.4" y="172.4">LD26</text>
<text x="39.4" y="169.8">LD25</text>
<text x="39.4" y="177.5">LD28</text>
<text x="39.4" y="180">LD29</text>
<text x="39.4" y="174.9">LD27</text>
<text x="39.4" y="185.1">LD31</text>
<text x="39.4" y="182.5">LD30</text>
</g>
<g font-size="1.8" fill="#a90000">
<text x="57.2" y="23.9">A2</text>
<text x="78.5" y="21" transform="rotate(-90 78.5 21)">C6</text>
<text x="81" y="21" transform="rotate(-90 81 21)">D4</text>
<text x="83.6" y="21.6" transform="rotate(-90 83.6 21.6)">D10</text>
<text x="86.1" y="20.9" transform="rotate(-90 86.1 20.9)">F2</text>
<text x="88.6" y="21.5" transform="rotate(-90 88.6 21.5)">F11</text>
<text x="91.2" y="21.1" transform="rotate(-90 91.2 21.1)">H3</text>
<text x="93.7" y="21.7" transform="rotate(-90 93.7 21.7)">H11</text>
<text x="96.3" y="21" transform="rotate(-90 96.3 21)">K4</text>
<text x="98.8" y="21.6" transform="rotate(-90 98.8 21.6)">K10</text>
<text x="101.3" y="20.9" transform="rotate(-90 101.3 20.9)">L6</text>
<text x="136.9" y="21" transform="rotate(-90 136.9 21)">8</text>
<text x="139.4" y="21" transform="rotate(-90 139.4 21)">7</text>
<text x="142" y="21" transform="rotate(-90 142 21)">6</text>
<text x="144.5" y="21" transform="rotate(-90 144.5 21)">5</text>
<text x="148.3" y="21" transform="rotate(-90 148.3 21)">8</text>
<text x="150.9" y="21" transform="rotate(-90 150.9 21)">7</text>
<text x="153.4" y="21" transform="rotate(-90 153.4 21)">6</text>
<text x="156" y="21" transform="rotate(-90 156 21)">5</text>
<text x="159.8" y="21" transform="rotate(-90 159.8 21)">8</text>
<text x="162.3" y="21" transform="rotate(-90 162.3 21)">7</text>
<text x="164.8" y="21" transform="rotate(-90 164.8 21)">6</text>
<text x="167.4" y="21" transform="rotate(-90 167.4 21)">5</text>
<text x="171.2" y="21" transform="rotate(-90 171.2 21)">8</text>
<text x="173.7" y="21" transform="rotate(-90 173.7 21)">7</text>
<text x="176.3" y="21" transform="rotate(-90 176.3 21)">6</text>
<text x="178.8" y="21" transform="rotate(-90 178.8 21)">5</text>
<text x="56.5" y="29">D13</text>
<text x="57.1" y="26.4">C4</text>
<text x="120.6" y="25.1">E1</text>
<text x="136.9" y="28.6" transform="rotate(-90 136.9 28.6)">1</text>
<text x="139.4" y="28.6" transform="rotate(-90 139.4 28.6)">2</text>
<text x="142" y="28.6" transform="rotate(-90 142 28.6)">3</text>
<text x="144.5" y="28.6" transform="rotate(-90 144.5 28.6)">4</text>
<text x="148.3" y="28.6" transform="rotate(-90 148.3 28.6)">1</text>
<text x="150.9" y="28.6" transform="rotate(-90 150.9 28.6)">2</text>
<text x="153.4" y="28.6" transform="rotate(-90 153.4 28.6)">3</text>
<text x="156" y="28.6" transform="rotate(-90 156 28.6)">4</text>
<text x="159.8" y="28.6" transform="rotate(-90 159.8 28.6)">1</text>
<text x="162.3" y="28.6" transform="rotate(-90 162.3 28.6)">2</text>
<text x="164.8" y="28.6" transform="rotate(-90 164.8 28.6)">3</text>
<text x="167.4" y="28.6" transform="rotate(-90 167.4 28.6)">4</text>
<text x="171.2" y="28.6" transform="rotate(-90 171.2 28.6)">1</text>
<text x="173.7" y="28.6" transform="rotate(-90 173.7 28.6)">2</text>
<text x="176.3" y="28.6" transform="rotate(-90 176.3 28.6)">3</text>
<text x="178.8" y="28.6" transform="rotate(-90 178.8 28.6)">4</text>
<text x="56.5" y="34">C13</text>
<text x="56.5" y="31.5">D12</text>
<text x="119.9" y="30.2">H13</text>
<text x="120" y="35.3">G12</text>
<text x="120" y="32.8">G13</text>
<text x="56.5" y="41.7">B13</text>
<text x="56.5" y="36.6">C12</text>
<text x="56.5" y="39.1">D11</text>
<text x="120" y="40.4">E13</text>
<text x="56.5" y="44.2">B12</text>
<text x="56.5" y="46.7">C11</text>
<text x="120.6" y="42.9">E2</text>
<text x="213.9" y="46.7">1</text>
<text x="221.5" y="46.7">2</text>
<text x="56.5" y="51.8">C10</text>
<text x="56.6" y="49.3">A13</text>
<text x="120.6" y="51.8">B2</text>
<text x="120.6" y="49.3">C3</text>
<text x="56.5" y="59.4">B10</text>
<text x="56.5" y="54.4">B11</text>
<text x="56.6" y="56.9">A12</text>
<text x="120.7" y="54.4">A1</text>
<text x="56.6" y="62">A11</text>
<text x="57.1" y="64.5">B9</text>
<text x="120.6" y="63.2">C1</text>
<text x="120.6" y="65.8">D1</text>
<text x="120.6" y="60.7">D2</text>
<text x="198.9" y="65.8">1</text>
<text x="198.9" y="60.7">3</text>
<text x="210.7" y="65.8">2</text>
<text x="210.7" y="60.7">4</text>
<text x="56.6" y="67.1">A10</text>
<text x="57.1" y="69.6">C8</text>
<text x="57.1" y="74.7">B8</text>
<text x="57.2" y="77.2">A8</text>
<text x="57.2" y="72.1">A9</text>
<text x="120.1" y="72.1">F12</text>
<text x="120.5" y="77.2">H1</text>
<text x="120.5" y="74.7">H2</text>
<text x="57.1" y="79.8">B7</text>
<text x="57.2" y="82.3">A7</text>
<text x="256.5" y="81">1</text>
<text x="267.9" y="81">2</text>
<text x="57.1" y="87.4">B6</text>
<text x="57.2" y="89.9">A5</text>
<text x="57.2" y="84.8">A6</text>
<text x="120.5" y="87.4">M2</text>
<text x="120.6" y="84.8">D3</text>
<text x="120.7" y="89.9">J2</text>
<text x="185.3" y="88.6">1</text>
<text x="196.8" y="88.6">2</text>
<text x="235.5" y="87.4">13</text>
<text x="247" y="87.4">12</text>
<text x="57.1" y="92.5">B5</text>
<text x="57.2" y="95">A4</text>
<text x="120.6" y="92.5">K2</text>
<text x="120.7" y="95">L3</text>
<text x="256.5" y="93.7">3</text>
<text x="267.9" y="93.7">4</text>
<text x="57.1" y="97.5">B4</text>
<text x="57.2" y="100.1">A3</text>
<text x="120.5" y="100.1">M1</text>
<text x="120.6" y="97.5">B1</text>
<text x="56.5" y="106.4">K13</text>
<text x="57.1" y="102.6">B3</text>
<text x="120.6" y="105.2">G2</text>
<text x="120.7" y="102.6">F1</text>
<text x="120.7" y="107.7">L2</text>
<text x="56.5" y="109">K12</text>
<text x="56.6" y="111.5">L13</text>
<text x="120.6" y="110.2">K3</text>
<text x="56.4" y="114">M13</text>
<text x="56.5" y="119.1">K11</text>
<text x="56.6" y="116.6">L12</text>
<text x="120.6" y="119.1">G1</text>
<text x="241.2" y="114">9</text>
<text x="252.7" y="114">8</text>
<text x="256.5" y="114">9</text>
<text x="267.9" y="114">8</text>
<text x="56.4" y="121.7">M12</text>
<text x="56.6" y="124.2">L11</text>
<text x="56.4" y="129.3">M11</text>
<text x="56.4" y="126.7">N13</text>
<text x="56.6" y="131.8">L10</text>
<text x="120.6" y="130.6">C2</text>
<text x="120.7" y="128">L1</text>
<text x="56.4" y="136.9">M10</text>
<text x="56.4" y="134.4">N12</text>
<text x="120.6" y="133.1">K1</text>
<text x="120.7" y="135.6">J1</text>
<text x="56.4" y="139.4">N11</text>
<text x="57" y="142">M9</text>
<text x="120.1" y="142">J13</text>
<text x="56.4" y="144.5">N10</text>
<text x="57" y="149.6">M8</text>
<text x="57" y="147.1">N9</text>
<text x="119.9" y="147.1">H12</text>
<text x="120.1" y="149.6">F13</text>
<text x="120.1" y="144.5">J12</text>
<text x="245.7" y="144.5">1</text>
<text x="253.3" y="144.5">2</text>
<text x="57" y="154.7">N7</text>
<text x="57" y="152.1">N8</text>
<text x="245.7" y="153.4">1</text>
<text x="253.3" y="153.4">2</text>
<text x="57" y="157.2">M7</text>
<text x="57" y="159.8">N6</text>
<text x="57" y="167.4">M5</text>
<text x="57" y="162.3">M6</text>
<text x="57" y="164.8">N5</text>
<text x="57" y="172.5">N3</text>
<text x="57" y="169.9">N4</text>
<text x="57" y="175">M4</text>
<text x="57" y="177.5">N2</text>
<text x="57" y="180.1">M3</text>
<text x="57" y="185.2">N1</text>
<text x="57.2" y="182.6">L4</text>
<text x="73.4" y="191.2" transform="rotate(-90 73.4 191.2)">C5</text>
<text x="75.9" y="191.2" transform="rotate(-90 75.9 191.2)">C7</text>
<text x="78.5" y="191.2" transform="rotate(-90 78.5 191.2)">C9</text>
<text x="81" y="191.1" transform="rotate(-90 81 191.1)">E3</text>
<text x="83.6" y="191.8" transform="rotate(-90 83.6 191.8)">E11</text>
<text x="86.1" y="191.1" transform="rotate(-90 86.1 191.1)">F3</text>
<text x="88.6" y="191.2" transform="rotate(-90 88.6 191.2)">G3</text>
<text x="93.7" y="191.1" transform="rotate(-90 93.7 191.1)">J3</text>
<text x="96.3" y="191.7" transform="rotate(-90 96.3 191.7)">J11</text>
<text x="98.8" y="191.1" transform="rotate(-90 98.8 191.1)">L5</text>
<text x="101.3" y="191.1" transform="rotate(-90 101.3 191.1)">L7</text>
<text x="103.9" y="191.1" transform="rotate(-90 103.9 191.1)">L8</text>
<text x="106.4" y="191.1" transform="rotate(-90 106.4 191.1)">L9</text>
</g>
<text font-size="1.8" fill="#009600" x="91.2" y="191.8" transform="rotate(-90 91.2 191.8)">G11</text>
</svg>
